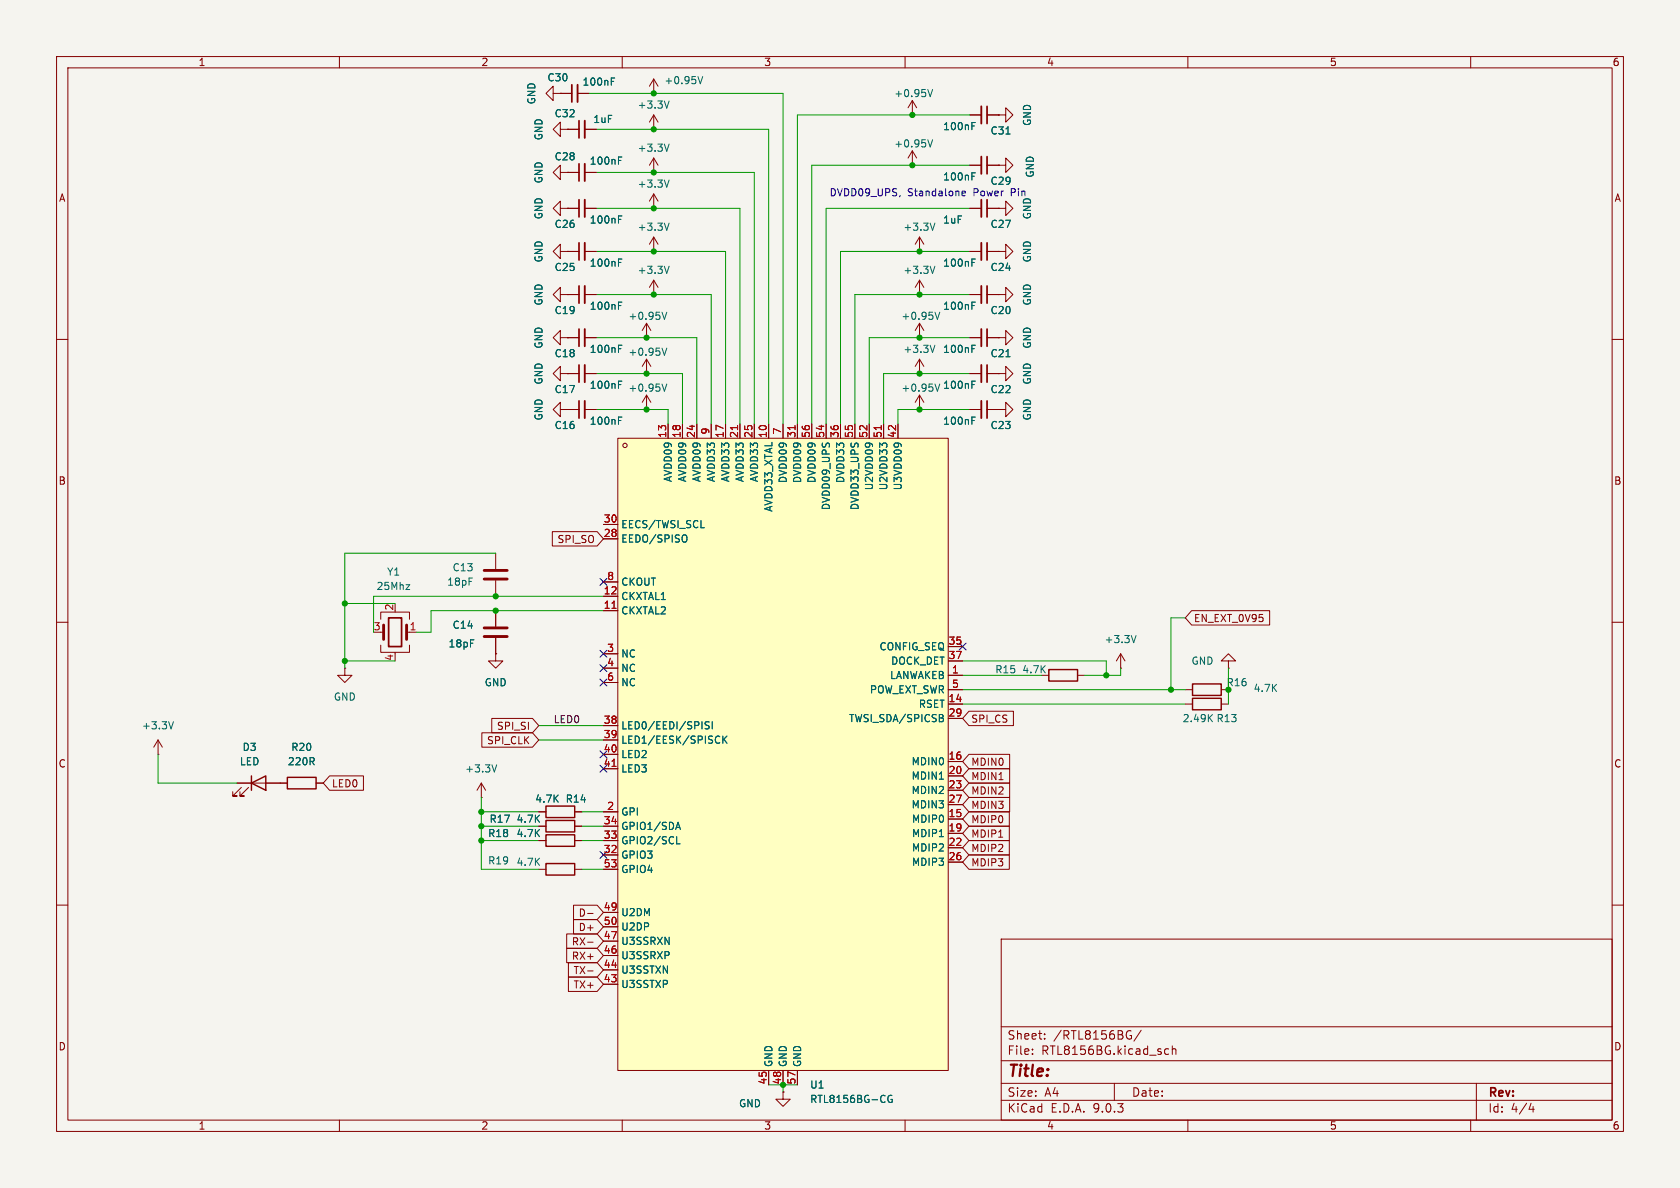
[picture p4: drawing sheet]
<svg xmlns="http://www.w3.org/2000/svg" width="297mm" height="210mm" viewBox="0 0 297 210" stroke-linecap="round" stroke-linejoin="round" font-family="sans-serif">
<path d="M0 0h297v210h-297z" fill="#f5f4ef" stroke="#f5f4ef" stroke-width=".18"/>
<g fill="none" stroke="#840000" stroke-width=".18">
<path d="M10 10h277v190h-277zM12 12h273v186h-273zM60 10v2M97.8 16.5v1.3l-1.3-1.3 1.3-1.3v1.3h1.3M99.1 16.5h.1M99.1 16.5h2M102.1 16.5h2M110 10v2M115.6 16.5h.1M115.6 14v2.5M115.6 14l-.8 1.2M115.6 14l.7 1.2"/>
<path d="M160 10v2M161.3 17.8l-.8 1.3M161.3 17.8l.8 1.3M161.3 17.8v2.5M210 10v2M260 10v2M99.1 22.9v1.2l-1.3-1.2 1.3-1.3v1.3h1.2M99.1 30.5v1.3l-1.3-1.3 1.3-1.3v1.3h1.2M99.1 36.8v-1.2l-1.3 1.2 1.3 1.3v-1.3h1.2M100.3 22.9h.1M100.3 30.5h.1M100.3 36.8h.1"/>
<path d="M100.3 22.9h2.1M100.3 30.5h2.1M100.3 36.8h2.1M103.4 22.9h2M103.4 30.5h2M103.4 36.8h2M115.6 22.9h.1M115.6 30.5h.1M115.6 20.3v2.6M115.6 27.9v2.6M115.6 20.3l-.8 1.3M115.6 20.3l.7 1.3"/>
<path d="M115.6 27.9l-.8 1.3M115.6 27.9l.7 1.3M161.3 20.3h.1M161.3 29.2h.1M161.3 26.7v2.5M161.3 26.7l-.8 1.2M161.3 26.7l.8 1.2M171.4 36.8h2.1M174.5 36.8h2M176.5 36.8h1.3v1.3l1.3-1.3-1.3-1.2v1.2M176.5 36.8h.1M99.1 59.7v-1.3l-1.3 1.3 1.3 1.3v-1.3h1.2"/>
<path d="M99.1 52.1v-1.3l-1.3 1.3 1.3 1.2v-1.2h1.2M99.1 44.5v-1.3l-1.3 1.3 1.3 1.2v-1.2h1.2M100.3 59.7h.1M100.3 52.1h.1M100.3 44.5h.1M100.3 59.7h2.1M100.3 44.5h2.1M100.3 52.1h2.1M103.4 59.7h2M103.4 44.5h2M103.4 52.1h2M114.3 59.7h.1"/>
<path d="M114.3 57.2v2.5M114.3 57.2l-.8 1.2M114.3 57.2l.8 1.2M115.6 44.5h.1M115.6 52.1h.1M115.6 41.9l-.8 1.3M115.6 41.9l.7 1.3M115.6 41.9v2.6M115.6 49.5v2.6M115.6 49.5l-.8 1.3M115.6 49.5l.7 1.3M162.6 44.5h.1"/>
<path d="M162.6 41.9l-.8 1.3M162.6 41.9l.7 1.3M162.6 41.9v2.6M176.5 52.1h1.3v1.2l1.3-1.2-1.3-1.3v1.3M176.5 52.1h.1M10 60h2M99.1 66v-1.2l-1.3 1.2 1.3 1.3v-1.3h1.2M99.1 72.4v-1.3l-1.3 1.3 1.3 1.3v-1.3h1.2M100.3 66h.1M100.3 72.4h.1M100.3 72.4h2.1M100.3 66h2.1"/>
<path d="M103.4 72.4h2M103.4 66h2M114.3 72.4h.1M114.3 66h.1M114.3 69.9l-.8 1.2M114.3 69.9l.8 1.2M114.3 63.5v2.5M114.3 69.9v2.5M114.3 63.5l-.8 1.3M114.3 63.5l.8 1.3M171.4 72.4h2.1M174.5 72.4h2"/>
<path d="M285 60h2M10 110h2M61 118.1v1.3h-1.3l1.3 1.3 1.2-1.3h-1.2M61 118.1h.1M184.1 119.4h1.3M190.5 119.4h1.3M198.1 118.1h.1M198.1 115.6l.8 1.2M198.1 115.6l-.7 1.2M198.1 115.6v2.5M285 110h2M209.5 124.5h1.3"/>
<path d="M215.9 124.5h1.3M10 160h2M177 166h108v32h-108zM285 160h2M60 198v2M110 198v2M160 198v2M177 194.5h108M177 191.5h108M177 187.5h108M177 181.5h108M182.5 186.3v.1"/>
<path d="M182.5 185.5v.1M184.7 183.6v.1M184.7 182.8v.1M197 191.5v3M199.6 182.2l.4 .1M199.7 183.1h.3v.5l-.3 .1M201.7 182.1l-1.2 2M206 186.3h.6M206 185.5h.6M207.2 185.5l.3-.1 .3 .1 .1 .9M207.2 184.9v1.5M210 198v2"/>
<path d="M260 198v2M261 191.5v6.5M270.7 195l-.4 1.1h.9M271 195.6v1"/>
</g>
<g fill="none" stroke="#006464" stroke-width=".18">
<path d="M108.1 14.4h.4M108.1 13.8h.6M118.3 17.9l-.4 1.2M123.4 13.5l.4 1.3 .4-1.3M164 15.8l.4 1.3 .5-1.3M109.3 28.4h.5M109.3 27.8h.6M109.3 38.8h.5M109.3 38.2h.6M118.3 39.4l-.4 1.3M118.3 25.5l-.4 1.2M164 24.7l.4 1.3 .5-1.3"/>
<path d="M165.3 39.4l-.4 1.3M109.3 46.4h.5M109.3 45.8h.6M109.3 54h.5M109.3 53.4h.6M117 55.2l.5 1.3 .4-1.3M118.3 47.1l-.4 1.2M109.3 74.3h.5M109.3 73.7h.6M109.3 68h.5M109.3 67.4h.6M109.3 61.6h.5"/>
<path d="M109.3 61h.6M117 67.9l.5 1.3 .4-1.3M117 61.5l.5 1.3 .4-1.3M171.8 74.3h.4M171.8 73.7h.6M200.8 112.3l-.4 1.3M213.8 126.9l.5 .7M214.3 126.3l-.7 .7"/>
</g>
<path d="M101.1 15v3M102.4 21.3v3.1M102.4 29v3M102.4 35.3v3.1M174.5 35.3v3.1M102.4 42.9v3.1M102.4 50.5v3.1M102.4 58.2v3M102.4 64.5v3.1M102.4 70.9v3M174.5 70.9v3" fill="none" stroke="#840000" stroke-width=".3"/>
<path d="M102.1 15v3M103.4 21.3v3.1M103.4 29v3M103.4 35.3v3.1M173.5 35.3v3.1M103.4 42.9v3.1M103.4 50.5v3.1M103.4 58.2v3M103.4 64.5v3.1M103.4 70.9v3M173.5 70.9v3" fill="none" stroke="#840000" stroke-width=".33"/>
<path d="M185.4 118.4h5.1v2h-5.1zM210.8 123.4h5.1v2.1h-5.1z" fill="none" stroke="#840000" stroke-width=".25"/>
<path d="M109.2 77.5h58.4v111.7h-58.4z" fill="#ffffc2"/>
<g fill="none" stroke="#840000" stroke-width=".18">
<path d="M99.1 16.5h.1M99.1 16.5h2M102.1 16.5h2M100.3 22.9h.1M100.3 30.5h.1M100.3 36.8h.1M100.3 22.9h2.1M100.3 30.5h2.1M100.3 36.8h2.1M103.4 22.9h2M103.4 30.5h2M103.4 36.8h2"/>
<path d="M115.6 36.8h.1M115.6 34.3l-.8 1.3M115.6 34.3l.7 1.3M115.6 34.3v2.5M171.4 20.3h2.1M171.4 29.2h2.1M171.4 36.8h2.1M174.5 20.3h2M174.5 29.2h2M174.5 36.8h2M176.5 20.3h1.3v1.3l1.3-1.3-1.3-1.2v1.2M176.5 20.3h.1"/>
<path d="M176.5 29.2h1.3v1.3l1.3-1.3-1.3-1.3v1.3M176.5 29.2h.1M176.5 36.8h.1M100.3 59.7h.1M100.3 52.1h.1M100.3 44.5h.1M100.3 59.7h2.1M100.3 44.5h2.1M100.3 52.1h2.1M103.4 59.7h2M103.4 44.5h2M103.4 52.1h2"/>
<path d="M162.6 52.1h.1M162.6 59.7h.1M162.6 49.5l-.8 1.3M162.6 49.5l.7 1.3M162.6 49.5v2.6M162.6 57.2v2.5M162.6 57.2l-.8 1.2M162.6 57.2l.7 1.2M171.4 59.7h2.1M171.4 44.5h2.1M171.4 52.1h2.1M174.5 59.7h2"/>
<path d="M174.5 44.5h2M174.5 52.1h2M176.5 59.7h1.3v1.3l1.3-1.3-1.3-1.3v1.3M176.5 59.7h.1M176.5 44.5h1.3v1.2l1.3-1.2-1.3-1.3v1.3M176.5 44.5h.1M176.5 52.1h.1M100.3 72.4h.1M100.3 66h.1M100.3 66h2.1M100.3 72.4h2.1M103.4 66h2"/>
<path d="M103.4 72.4h2M109.2 77.5h58.4v111.7h-58.4zM118.1 74.9v2.6M120.6 74.9v2.6M123.2 74.9v2.6M125.7 74.9v2.6M128.3 74.9v2.6M130.8 74.9v2.6M133.3 74.9v2.6M135.9 74.9v2.6M138.4 74.9v2.6M141 74.9v2.6"/>
<path d="M143.5 74.9v2.6M146 74.9v2.6M148.6 74.9v2.6M151.1 74.9v2.6M153.7 74.9v2.6M156.2 74.9v2.6M158.7 74.9v2.6M162.6 66h.1M162.6 72.4h.1M162.6 63.5v2.5M162.6 69.9v2.5M162.6 63.5l-.8 1.3"/>
<path d="M162.6 63.5l.7 1.3M162.6 69.9l-.8 1.2M162.6 69.9l.7 1.2M171.4 66h2.1M171.4 72.4h2.1M174.5 66h2M174.5 72.4h2M176.5 72.4h1.3v1.3l1.3-1.3-1.3-1.3v1.3M176.5 72.4h.1M176.5 66h1.3v1.3l1.3-1.3-1.3-1.2v1.2M176.5 66h.1M87.6 97.8v2.8"/>
<path d="M97.6 94h8l1.1 1.3-1.1 1.2h-8zM106.7 92.7h2.5M106.7 95.3h2.5M67.3 109.5v-1.3h5.1v1.3M67.3 114v1.3h5.1v-1.3M67.3 111.8h.5M69.8 115.3v.3M72.4 111.8h1.3M87.6 115.6v1.2h-1.2l1.2 1.3 1.3-1.3h-1.3M87.6 115.6h.1M87.6 102.6v2.8M87.6 108v2.7"/>
<path d="M87.6 112.8v2.8M106.7 102.9h2.5M106.7 105.4h2.5M106.7 108h2.5M106.7 115.6h2.5M106.7 118.1h2.5M167.6 114.3h2.6M167.6 116.8h2.6M167.6 119.4h2.6M210.7 107.9h13.8v2.6h-13.8l-1.2-1.3zM217.2 116.8h-1.3l1.3-1.2 1.2 1.2h-1.2v1.3M217.2 118.1h.1"/>
<path d="M27.9 133.4h.1M27.9 130.8l-.7 1.3M27.9 130.8l.8 1.3M27.9 130.8v2.6M41.9 138.4h8.9M42.7 139.2l-1.6 1.5h.8h-.8v-.7M43.9 139.2l-1.5 1.5h.8h-.8v-.7M55.9 138.4h1.2M58.3 137.2h6v2.5h-6l-1.2-1.3zM85.1 138.4l-.8 1.3M85.1 138.4l.8 1.3M85.1 138.4v2.6"/>
<path d="M85.2 129.5h8.9l1.1 1.3-1.1 1.3h-8.9zM86.9 127h7.2l1.1 1.3-1.1 1.2h-7.2zM106.7 120.7h2.5M106.7 128.3h2.5M106.7 130.8h2.5M106.7 133.4h2.5M106.7 135.9h2.5M167.6 121.9h2.6M167.6 124.5h2.6M167.6 127h2.6M167.6 134.6h2.6M167.6 137.2h2.6"/>
<path d="M167.6 139.7h2.6M171.3 125.7h7.9v2.6h-7.9l-1.1-1.3zM171.3 138.4h7.2v2.6h-7.2l-1.1-1.3zM171.3 135.9h7.2v2.5h-7.2l-1.1-1.2zM171.3 133.3h7.2v2.6h-7.2l-1.1-1.3zM209.5 121.9h1.3M215.9 121.9h1.3M85.1 141h.1M95.2 143.5h1.3M95.2 146.1h1.3M95.2 148.6h1.3M95.2 153.7h1.3"/>
<path d="M101.6 143.5h1.3M101.6 146.1h1.3M101.6 148.6h1.3M101.6 153.7h1.3M106.7 143.5h2.5M106.7 146.1h2.5M106.7 148.6h2.5M106.7 151.1h2.5M106.7 153.7h2.5M167.6 142.2h2.6M167.6 144.8h2.6M167.6 147.3h2.6"/>
<path d="M167.6 149.9h2.6M167.6 152.4h2.6M171.3 141h7.2v2.5h-7.2l-1.1-1.3zM171.3 151.1h7.1v2.6h-7.1l-1.1-1.3zM171.3 143.5h7.1v2.6h-7.1l-1.1-1.3zM171.3 146h7.1v2.6h-7.1l-1.1-1.3zM171.3 148.6h7.1v2.5h-7.1l-1.1-1.2zM100.2 165.1h5.4l1.1 1.3-1.1 1.2h-5.4zM100.2 167.6h5.4l1.1 1.3-1.1 1.3h-5.4zM100.5 172.7h5.1l1.1 1.3-1.1 1.3h-5.1zM100.5 170.2h5.1l1.1 1.3-1.1 1.2h-5.1zM101.4 162.6h4.2l1.1 1.2-1.1 1.3h-4.2z"/>
<path d="M101.4 160h4.2l1.1 1.3-1.1 1.3h-4.2zM103.9 161.5h.9M103.9 171.6h.9M103.9 166.6h.9M106.7 161.3h2.5M106.7 163.8h2.5M106.7 166.4h2.5M106.7 168.9h2.5M106.7 171.5h2.5M106.7 174h2.5M135.9 189.2v2.6M138.4 193v1.3h-1.2l1.2 1.3 1.3-1.3h-1.3"/>
<path d="M138.4 193h.1M138.4 189.2v2.6M141 189.2v2.6"/>
<circle cx="110.5" cy="78.7" r=".38"/>
</g>
<g fill="none" stroke="#006464" stroke-width=".18">
<path d="M108.1 14.4h.4M108.1 13.8h.6M109.3 28.4h.5M109.3 27.8h.6M109.3 38.8h.5M109.3 38.2h.6M118.3 31.8l-.4 1.3M171.8 22.3h.4M171.8 21.7h.6M171.8 31.2h.4M171.8 30.6h.6M177.8 23.7h.8"/>
<path d="M109.3 46.4h.5M109.3 45.8h.6M109.3 54h.5M109.3 53.4h.6M165.3 47.1l-.4 1.2M165.3 55.2l.4 1.3 .4-1.3M171.8 46.4h.4M171.8 45.8h.6M171.8 54h.4M171.8 53.4h.6M109.3 68h.5M109.3 67.4h.6"/>
<path d="M109.3 61.6h.5M109.3 61h.6M109.3 74.3h.5M109.3 73.7h.6M165.3 61l-.4 1.3M165.3 67.9l.4 1.3 .4-1.3M171.8 68h.4M171.8 67.4h.6M171.8 61.6h.4M171.8 61h.6M171.8 74.3h.4M171.8 73.7h.6"/>
<path d="M177.8 63.1h.8M121.1 94.6h.2a.81 .81 0 0 1-.2 1.2M123.9 93.3h.6M71.8 103.4h.6l-.6 .8h.6M30.7 127.6l-.5 1.2M87.8 135.2l-.4 1.3M125.4 127.6h-.5l-.2 .1v.4l.5 .2 .2 .3-.3 .2h-.5M125.9 127.6v1.2M126.9 130.1l.3 .1M127.2 131.3l-.3 .1M127.8 130.1v1.3M128 130.7l.5 .7"/>
<path d="M128.5 130.1l-.7 .7M166.5 126.3l.2 .3-.2 .3 .3 .3-.1 .3-.2 .1M119.4 146.6l.5-1.2 .4 1.2M119.6 146.3h.6M119.6 149.2h.6M157.7 193.7a.59 .59 0 0 0-.8 .6 .59 .59 0 0 0 .8 .5v-.5h-.2"/>
</g>
<path d="M130.4 75.2v.8M140.6 75.2v.8M155.8 75.2v.8M108.2 107.5h.7M108.2 135.5h.7" fill="none" stroke="#a90000" stroke-width=".18"/>
<path d="M44.4 138.4l2.6-1.2v2.5zM44.4 137.2v2.5M50.8 137.4h5.1v2h-5.1zM210.8 120.9h5.1v2h-5.1zM96.5 152.7h5.1v2h-5.1zM96.5 147.6h5.1v2h-5.1zM96.5 145h5.1v2.1h-5.1zM96.5 142.5h5.1v2h-5.1z" fill="none" stroke="#840000" stroke-width=".25"/>
<path d="M174.5 18.8v3M174.5 27.7v3M174.5 42.9v3.1M174.5 50.5v3.1M174.5 58.2v3M174.5 64.5v3.1M68.7 109.2h2.3v5.1h-2.3z" fill="none" stroke="#840000" stroke-width=".3"/>
<path d="M173.5 18.8v3M173.5 27.7v3M173.5 42.9v3.1M173.5 50.5v3.1M173.5 58.2v3M173.5 64.5v3.1" fill="none" stroke="#840000" stroke-width=".33"/>
<path d="M67.8 110.5v2.5M71.9 110.5v2.5M85.6 100.8h4.1M85.6 102.4h4.1M85.6 111h4.1M85.6 112.5h4.1" fill="none" stroke="#840000" stroke-width=".51"/>
<g fill="none" stroke="#009600" stroke-width=".18">
<path d="M104.1 16.5h34.3v58.4M105.4 36.8h25.4v38.1M105.4 22.9h30.5v52M105.4 30.5h27.9v44.4M171.4 36.8h-25.4v38.1M171.4 20.3h-30.4v54.6M171.4 29.2h-27.9v45.7M105.4 59.7h17.8v15.2M105.4 52.1h20.3v22.8M105.4 44.5h22.9v30.4M171.4 44.5h-22.8v30.4M171.4 59.7h-17.7v15.2"/>
<path d="M171.4 52.1h-20.3v22.8M105.4 66h15.2v8.9M105.4 72.4h12.7v2.5M171.4 72.4h-12.7v2.5M171.4 66h-15.2v8.9M87.6 97.8h-26.6v20.3M61 116.8h8.8M61 106.7h8.8M106.7 105.4h-40.7v6.4M106.7 108h-30.5v3.8h-2.5M170.2 119.4h13.9M170.2 116.8h25.4v2.6"/>
<path d="M198.1 118.1v1.3h-6.3M209.5 109.2h-2.5v12.7M217.2 118.1v6.4M27.9 133.4v5h14M95.2 128.3h11.5M95.2 130.8h11.5M170.2 121.9h39.3M170.2 124.5h39.3M85.1 148.6h10.1M85.1 141v12.7h10.1M85.1 146.1h10.1M85.1 143.5h10.1"/>
<path d="M102.9 148.6h3.8M102.9 153.7h3.8M102.9 146.1h3.8M102.9 143.5h3.8M135.9 191.8h5.1M138.4 191.8v1.2"/>
</g>
<g fill="none" stroke="#000084" stroke-width=".18">
<path d="M106.1 115l1.2 1.2M106.1 102.3l1.2 1.2M106.1 117.5l1.2 1.2M107.3 115l-1.2 1.2M107.3 102.3l-1.2 1.2M107.3 117.5l-1.2 1.2M169.6 113.7l1.2 1.2M170.8 113.7l-1.2 1.2M106.1 120l1.2 1.3M106.1 135.3l1.2 1.2M106.1 132.7l1.2 1.3M107.3 120l-1.2 1.3"/>
<path d="M107.3 135.3l-1.2 1.2M107.3 132.7l-1.2 1.3M106.1 150.5l1.2 1.2M107.3 150.5l-1.2 1.2"/>
</g>
<path d="M159.1 34.6v.1M170.1 34.2l.6-.1-.1-.3h-.3l-.2 .2v.6h.5" fill="none" stroke="#0000c2" stroke-width=".18"/>
<g fill="#009600" stroke="#009600" stroke-width=".18">
<circle cx="115.6" cy="44.5" r=".46"/>
<circle cx="115.6" cy="52.1" r=".46"/>
<circle cx="114.3" cy="72.4" r=".46"/>
<circle cx="114.3" cy="59.7" r=".46"/>
<circle cx="114.3" cy="66" r=".46"/>
<circle cx="138.4" cy="191.8" r=".46"/>
<circle cx="195.6" cy="119.4" r=".46"/>
<circle cx="207" cy="121.9" r=".46"/>
<circle cx="217.2" cy="121.9" r=".46"/>
<circle cx="162.6" cy="59.7" r=".46"/>
<circle cx="162.6" cy="72.4" r=".46"/>
<circle cx="162.6" cy="66" r=".46"/>
<circle cx="162.6" cy="52.1" r=".46"/>
<circle cx="61" cy="106.7" r=".46"/>
<circle cx="85.1" cy="148.6" r=".46"/>
<circle cx="85.1" cy="143.5" r=".46"/>
<circle cx="85.1" cy="146.1" r=".46"/>
<circle cx="87.6" cy="105.4" r=".46"/>
<circle cx="87.6" cy="108" r=".46"/>
<circle cx="61" cy="116.8" r=".46"/>
<circle cx="115.6" cy="22.9" r=".46"/>
<circle cx="115.6" cy="30.5" r=".46"/>
<circle cx="115.6" cy="36.8" r=".46"/>
<circle cx="115.6" cy="16.5" r=".46"/>
<circle cx="161.3" cy="29.2" r=".46"/>
<circle cx="161.3" cy="20.3" r=".46"/>
<circle cx="162.6" cy="44.5" r=".46"/>
</g>
<text font-size="2.8" fill="#840000" x="178" y="190.9">Title:</text>
<g font-size="2.1" fill="#840000">
<text x="178" y="184">Sheet:</text>
<text x="186.2" y="184">/RTL8156BG/</text>
<text x="178" y="186.7">File:</text>
<text x="184.1" y="186.7">RTL8156BG.kicad_sch</text>
<text x="178" y="196.9">KiCad</text>
<text x="178" y="194.1">Size:</text>
<text x="184.7" y="194.1">A4</text>
<text x="185.7" y="196.9">E.D.A.</text>
<text x="193.3" y="196.9">9.0.3</text>
<text x="200" y="194.1">Date:</text>
<text x="263" y="194.3">Rev:</text>
<text x="263" y="196.9">Id:</text>
<text x="267.1" y="196.9">4/4</text>
</g>
<g font-size="1.8" fill="#840000">
<text x="35" y="11.9">1</text>
<text x="85" y="11.9">2</text>
<text x="135" y="11.9">3</text>
<text x="185" y="11.9">4</text>
<text x="235" y="11.9">5</text>
<text x="285" y="11.9">6</text>
<text x="10.3" y="35.9">A</text>
<text x="285.3" y="35.9">A</text>
<text x="10.3" y="85.9">B</text>
<text x="285.3" y="85.9">B</text>
<text x="98.5" y="96.2">SPI_SO</text>
<text x="211" y="110.2">EN_EXT_0V95</text>
<text x="86" y="131.8">SPI_CLK</text>
<text x="87.8" y="129.2">SPI_SI</text>
<text x="171.6" y="128">SPI_CS</text>
<text x="10.3" y="135.9">C</text>
<text x="171.6" y="135.6">MDIN0</text>
<text x="285.3" y="135.9">C</text>
<text x="58.6" y="139.4">LED0</text>
<text x="171.6" y="143.2">MDIN3</text>
<text x="171.6" y="140.7">MDIN2</text>
<text x="171.6" y="138.1">MDIN1</text>
<text x="171.6" y="145.7">MDIP0</text>
<text x="171.6" y="148.3">MDIP1</text>
<text x="171.6" y="153.4">MDIP3</text>
<text x="171.6" y="150.8">MDIP2</text>
<text x="101" y="167.3">RX-</text>
<text x="102.2" y="164.8">D+</text>
<text x="102.2" y="162.2">D-</text>
<text x="101" y="169.9">RX+</text>
<text x="101.3" y="172.4">TX-</text>
<text x="101.3" y="174.9">TX+</text>
<text x="10.3" y="185.9">D</text>
<text x="285.3" y="185.9">D</text>
<text x="35" y="199.9">1</text>
<text x="85" y="199.9">2</text>
<text x="135" y="199.9">3</text>
<text x="185" y="199.9">4</text>
<text x="235" y="199.9">5</text>
<text x="285" y="199.9">6</text>
</g>
<g font-size="1.8" fill="#006464">
<text x="96.7" y="14.6">C30</text>
<text x="102.9" y="15.3">100nF</text>
<text x="117.4" y="15.1">+0.95V</text>
<text x="158" y="17.4">+0.95V</text>
<text x="94.8" y="18.5" transform="rotate(-90 94.8 18.5)">GND</text>
<text x="98" y="20.9">C32</text>
<text x="104.8" y="21.9">1uF</text>
<text x="112.6" y="19.4">+3.3V</text>
<text x="166.6" y="23.2">100nF</text>
<text x="175" y="24">C31</text>
<text x="182.5" y="22.4" transform="rotate(-90 182.5 22.4)">GND</text>
<text x="96.1" y="24.9" transform="rotate(-90 96.1 24.9)">GND</text>
<text x="98" y="28.5">C28</text>
<text x="104.2" y="29.3">100nF</text>
<text x="112.6" y="27">+3.3V</text>
<text x="158" y="26.3">+0.95V</text>
<text x="96.1" y="32.5" transform="rotate(-90 96.1 32.5)">GND</text>
<text x="112.6" y="33.4">+3.3V</text>
<text x="166.6" y="32.1">100nF</text>
<text x="175" y="32.9">C29</text>
<text x="179" y="34.9">Pin</text>
<text x="183" y="31.5" transform="rotate(-90 183 31.5)">GND</text>
<text x="96.1" y="38.9" transform="rotate(-90 96.1 38.9)">GND</text>
<text x="98" y="40.5">C26</text>
<text x="104.2" y="39.7">100nF</text>
<text x="112.6" y="41">+3.3V</text>
<text x="159.6" y="41">+3.3V</text>
<text x="166.6" y="39.7">1uF</text>
<text x="175" y="40.5">C27</text>
<text x="182.5" y="38.9" transform="rotate(-90 182.5 38.9)">GND</text>
<text x="96.1" y="46.5" transform="rotate(-90 96.1 46.5)">GND</text>
<text x="104.2" y="47.3">100nF</text>
<text x="166.6" y="47.3">100nF</text>
<text x="182.5" y="46.5" transform="rotate(-90 182.5 46.5)">GND</text>
<text x="98" y="48.1">C25</text>
<text x="112.6" y="48.6">+3.3V</text>
<text x="159.6" y="48.6">+3.3V</text>
<text x="175" y="48.1">C24</text>
<text x="96.1" y="54.1" transform="rotate(-90 96.1 54.1)">GND</text>
<text x="98" y="55.7">C19</text>
<text x="104.2" y="55">100nF</text>
<text x="111" y="56.7">+0.95V</text>
<text x="159.3" y="56.7">+0.95V</text>
<text x="166.6" y="55">100nF</text>
<text x="175" y="55.7">C20</text>
<text x="182.5" y="54.1" transform="rotate(-90 182.5 54.1)">GND</text>
<text x="96.1" y="61.7" transform="rotate(-90 96.1 61.7)">GND</text>
<text x="98" y="63.3">C18</text>
<text x="104.2" y="62.6">100nF</text>
<text x="111" y="63.1">+0.95V</text>
<text x="159.6" y="62.6">+3.3V</text>
<text x="166.6" y="62.6">100nF</text>
<text x="175" y="63.3">C21</text>
<text x="182.5" y="61.7" transform="rotate(-90 182.5 61.7)">GND</text>
<text x="96.1" y="68.1" transform="rotate(-90 96.1 68.1)">GND</text>
<text x="98" y="69.7">C17</text>
<text x="104.2" y="68.9">100nF</text>
<text x="111" y="69.4">+0.95V</text>
<text x="159.3" y="69.4">+0.95V</text>
<text x="166.6" y="68.9">100nF</text>
<text x="175" y="69.7">C22</text>
<text x="182.5" y="68.1" transform="rotate(-90 182.5 68.1)">GND</text>
<text x="96.1" y="74.4" transform="rotate(-90 96.1 74.4)">GND</text>
<text x="98" y="76">C16</text>
<text x="104.2" y="75.3">100nF</text>
<text x="166.6" y="75.3">100nF</text>
<text x="175" y="76">C23</text>
<text x="182.5" y="74.4" transform="rotate(-90 182.5 74.4)">GND</text>
<text x="119" y="85.3" transform="rotate(-90 119 85.3)">AVDD09</text>
<text x="121.5" y="85.3" transform="rotate(-90 121.5 85.3)">AVDD09</text>
<text x="124.1" y="85.3" transform="rotate(-90 124.1 85.3)">AVDD09</text>
<text x="126.6" y="85.3" transform="rotate(-90 126.6 85.3)">AVDD33</text>
<text x="129.1" y="85.3" transform="rotate(-90 129.1 85.3)">AVDD33</text>
<text x="131.7" y="85.3" transform="rotate(-90 131.7 85.3)">AVDD33</text>
<text x="134.2" y="85.3" transform="rotate(-90 134.2 85.3)">AVDD33</text>
<text x="139.3" y="85.5" transform="rotate(-90 139.3 85.5)">DVDD09</text>
<text x="141.8" y="85.5" transform="rotate(-90 141.8 85.5)">DVDD09</text>
<text x="144.4" y="85.5" transform="rotate(-90 144.4 85.5)">DVDD09</text>
<text x="149.5" y="85.5" transform="rotate(-90 149.5 85.5)">DVDD33</text>
<text x="154.5" y="86.8" transform="rotate(-90 154.5 86.8)">U2VDD09</text>
<text x="157.1" y="86.8" transform="rotate(-90 157.1 86.8)">U2VDD33</text>
<text x="159.6" y="86.8" transform="rotate(-90 159.6 86.8)">U3VDD09</text>
<text x="109.7" y="93.6">EECS/TWSI_SCL</text>
<text x="136.8" y="90.6" transform="rotate(-90 136.8 90.6)">AVDD33_XTAL</text>
<text x="146.9" y="90.3" transform="rotate(-90 146.9 90.3)">DVDD09_UPS</text>
<text x="152" y="90.3" transform="rotate(-90 152 90.3)">DVDD33_UPS</text>
<text x="68.3" y="102">Y1</text>
<text x="79.9" y="101.2">C13</text>
<text x="109.7" y="96.1">EEDO/SPISO</text>
<text x="66.5" y="104.5">25Mhz</text>
<text x="79" y="103.7">18pF</text>
<text x="109.7" y="103.7">CKOUT</text>
<text x="109.7" y="106.3">CKXTAL1</text>
<text x="79.9" y="111.4">C14</text>
<text x="109.7" y="108.8">CKXTAL2</text>
<text x="195.2" y="113.9">+3.3V</text>
<text x="79.2" y="114.7">18pF</text>
<text x="109.7" y="116.4">NC</text>
<text x="109.7" y="119">NC</text>
<text x="155.4" y="115.2">CONFIG_SEQ</text>
<text x="157.4" y="117.7">DOCK_DET</text>
<text x="175.9" y="119.2">R15</text>
<text x="180.6" y="119.2">4.7K</text>
<text x="210.5" y="117.7">GND</text>
<text x="58.9" y="124.1">GND</text>
<text x="85.6" y="121.5">GND</text>
<text x="109.7" y="121.5">NC</text>
<text x="153.7" y="122.8">POW_EXT_SWR</text>
<text x="157.3" y="120.2">LANWAKEB</text>
<text x="162.3" y="125.3">RSET</text>
<text x="216.7" y="121.5">R16</text>
<text x="221.5" y="122.5">4.7K</text>
<text x="25" y="129.1">+3.3V</text>
<text x="109.7" y="129.1">LED0/EEDI/SPISI</text>
<text x="109.7" y="131.7">LED1/EESK/SPISCK</text>
<text x="150" y="127.9">TWSI_SDA/SPICSB</text>
<text x="209" y="127.9">2.49K</text>
<text x="215" y="127.9">R13</text>
<text x="42.3" y="135.5">LED</text>
<text x="42.8" y="132.9">D3</text>
<text x="50.8" y="135.5">220R</text>
<text x="51.4" y="132.9">R20</text>
<text x="82.1" y="136.8">+3.3V</text>
<text x="109.7" y="134.2">LED2</text>
<text x="109.7" y="136.8">LED3</text>
<text x="161.1" y="135.5">MDIN0</text>
<text x="94.5" y="142.1">4.7K</text>
<text x="99.9" y="142.1">R14</text>
<text x="161.1" y="138">MDIN1</text>
<text x="161.1" y="140.6">MDIN2</text>
<text x="161.1" y="143.1">MDIN3</text>
<text x="86.2" y="148.2">R18</text>
<text x="86.4" y="145.6">R17</text>
<text x="91.2" y="148.2">4.7K</text>
<text x="91.2" y="145.6">4.7K</text>
<text x="109.7" y="144.4">GPI</text>
<text x="109.7" y="146.9">GPIO1/SDA</text>
<text x="109.7" y="149.5">GPIO2/SCL</text>
<text x="161.1" y="145.6">MDIP0</text>
<text x="161.1" y="148.2">MDIP1</text>
<text x="86.2" y="153">R19</text>
<text x="91.2" y="153.3">4.7K</text>
<text x="109.7" y="152">GPIO3</text>
<text x="109.7" y="154.5">GPIO4</text>
<text x="161.1" y="150.7">MDIP2</text>
<text x="161.1" y="153.3">MDIP3</text>
<text x="109.7" y="162.2">U2DM</text>
<text x="109.7" y="164.7">U2DP</text>
<text x="109.7" y="167.2">U3SSRXN</text>
<text x="109.7" y="169.8">U3SSRXP</text>
<text x="109.7" y="172.3">U3SSTXN</text>
<text x="109.7" y="174.9">U3SSTXP</text>
<text x="136.8" y="188.7" transform="rotate(-90 136.8 188.7)">GND</text>
<text x="139.3" y="188.7" transform="rotate(-90 139.3 188.7)">GND</text>
<text x="141.8" y="188.7" transform="rotate(-90 141.8 188.7)">GND</text>
<text x="130.6" y="195.9">GND</text>
<text x="143.1" y="195.2">RTL8156BG-CG</text>
<text x="143.1" y="192.6">U1</text>
</g>
<g font-size="1.8" fill="#0000c2">
<text x="146.6" y="34.9">DVDD09_UPS,</text>
<text x="160.4" y="34.9">Standalone</text>
<text x="172.2" y="34.9">Power</text>
</g>
<g font-size="1.8" fill="#a90000">
<text x="117.9" y="77.5" transform="rotate(-90 117.9 77.5)">13</text>
<text x="120.4" y="77.5" transform="rotate(-90 120.4 77.5)">18</text>
<text x="122.9" y="77.5" transform="rotate(-90 122.9 77.5)">24</text>
<text x="125.5" y="76.9" transform="rotate(-90 125.5 76.9)">9</text>
<text x="128" y="77.5" transform="rotate(-90 128 77.5)">17</text>
<text x="130.6" y="77.5" transform="rotate(-90 130.6 77.5)">21</text>
<text x="133.1" y="77.5" transform="rotate(-90 133.1 77.5)">25</text>
<text x="135.6" y="77.5" transform="rotate(-90 135.6 77.5)">10</text>
<text x="138.2" y="76.9" transform="rotate(-90 138.2 76.9)">7</text>
<text x="140.7" y="77.5" transform="rotate(-90 140.7 77.5)">31</text>
<text x="143.3" y="77.5" transform="rotate(-90 143.3 77.5)">56</text>
<text x="145.8" y="77.5" transform="rotate(-90 145.8 77.5)">54</text>
<text x="148.3" y="77.5" transform="rotate(-90 148.3 77.5)">36</text>
<text x="150.9" y="77.5" transform="rotate(-90 150.9 77.5)">55</text>
<text x="153.4" y="77.5" transform="rotate(-90 153.4 77.5)">52</text>
<text x="156" y="77.5" transform="rotate(-90 156 77.5)">51</text>
<text x="158.5" y="77.5" transform="rotate(-90 158.5 77.5)">42</text>
<text x="106.6" y="92.5">30</text>
<text x="106.6" y="95">28</text>
<text x="106.6" y="105.2">12</text>
<text x="106.6" y="107.7">11</text>
<text x="107.2" y="102.6">8</text>
<text x="66" y="111.5">3</text>
<text x="69.6" y="108" transform="rotate(-90 69.6 108)">2</text>
<text x="72.3" y="111.5">1</text>
<text x="69.6" y="116.9" transform="rotate(-90 69.6 116.9)">4</text>
<text x="107.2" y="115.3">3</text>
<text x="107.2" y="117.9">4</text>
<text x="167.6" y="114">35</text>
<text x="167.6" y="116.6">37</text>
<text x="168.2" y="119.1">1</text>
<text x="107.2" y="120.4">6</text>
<text x="167.6" y="124.2">14</text>
<text x="168.2" y="121.7">5</text>
<text x="106.6" y="128">38</text>
<text x="106.6" y="130.6">39</text>
<text x="167.6" y="126.7">29</text>
<text x="106.6" y="133.1">40</text>
<text x="106.6" y="135.6">41</text>
<text x="167.6" y="134.4">16</text>
<text x="167.6" y="136.9">20</text>
<text x="107.2" y="143.3">2</text>
<text x="167.6" y="139.4">23</text>
<text x="167.6" y="142">27</text>
<text x="106.6" y="145.8">34</text>
<text x="106.6" y="148.3">33</text>
<text x="167.6" y="144.5">15</text>
<text x="167.6" y="147.1">19</text>
<text x="167.6" y="149.6">22</text>
<text x="106.6" y="150.9">32</text>
<text x="106.6" y="153.4">53</text>
<text x="167.6" y="152.1">26</text>
<text x="106.6" y="161">49</text>
<text x="106.6" y="163.6">50</text>
<text x="106.6" y="166.1">47</text>
<text x="106.6" y="168.7">46</text>
<text x="106.6" y="171.2">44</text>
<text x="106.6" y="173.7">43</text>
<text x="135.6" y="191.8" transform="rotate(-90 135.6 191.8)">45</text>
<text x="138.2" y="191.8" transform="rotate(-90 138.2 191.8)">48</text>
<text x="140.7" y="191.8" transform="rotate(-90 140.7 191.8)">57</text>
</g>
<text font-size="1.8" fill="#0f0f0f" x="97.8" y="127.9">LED0</text>
</svg>
